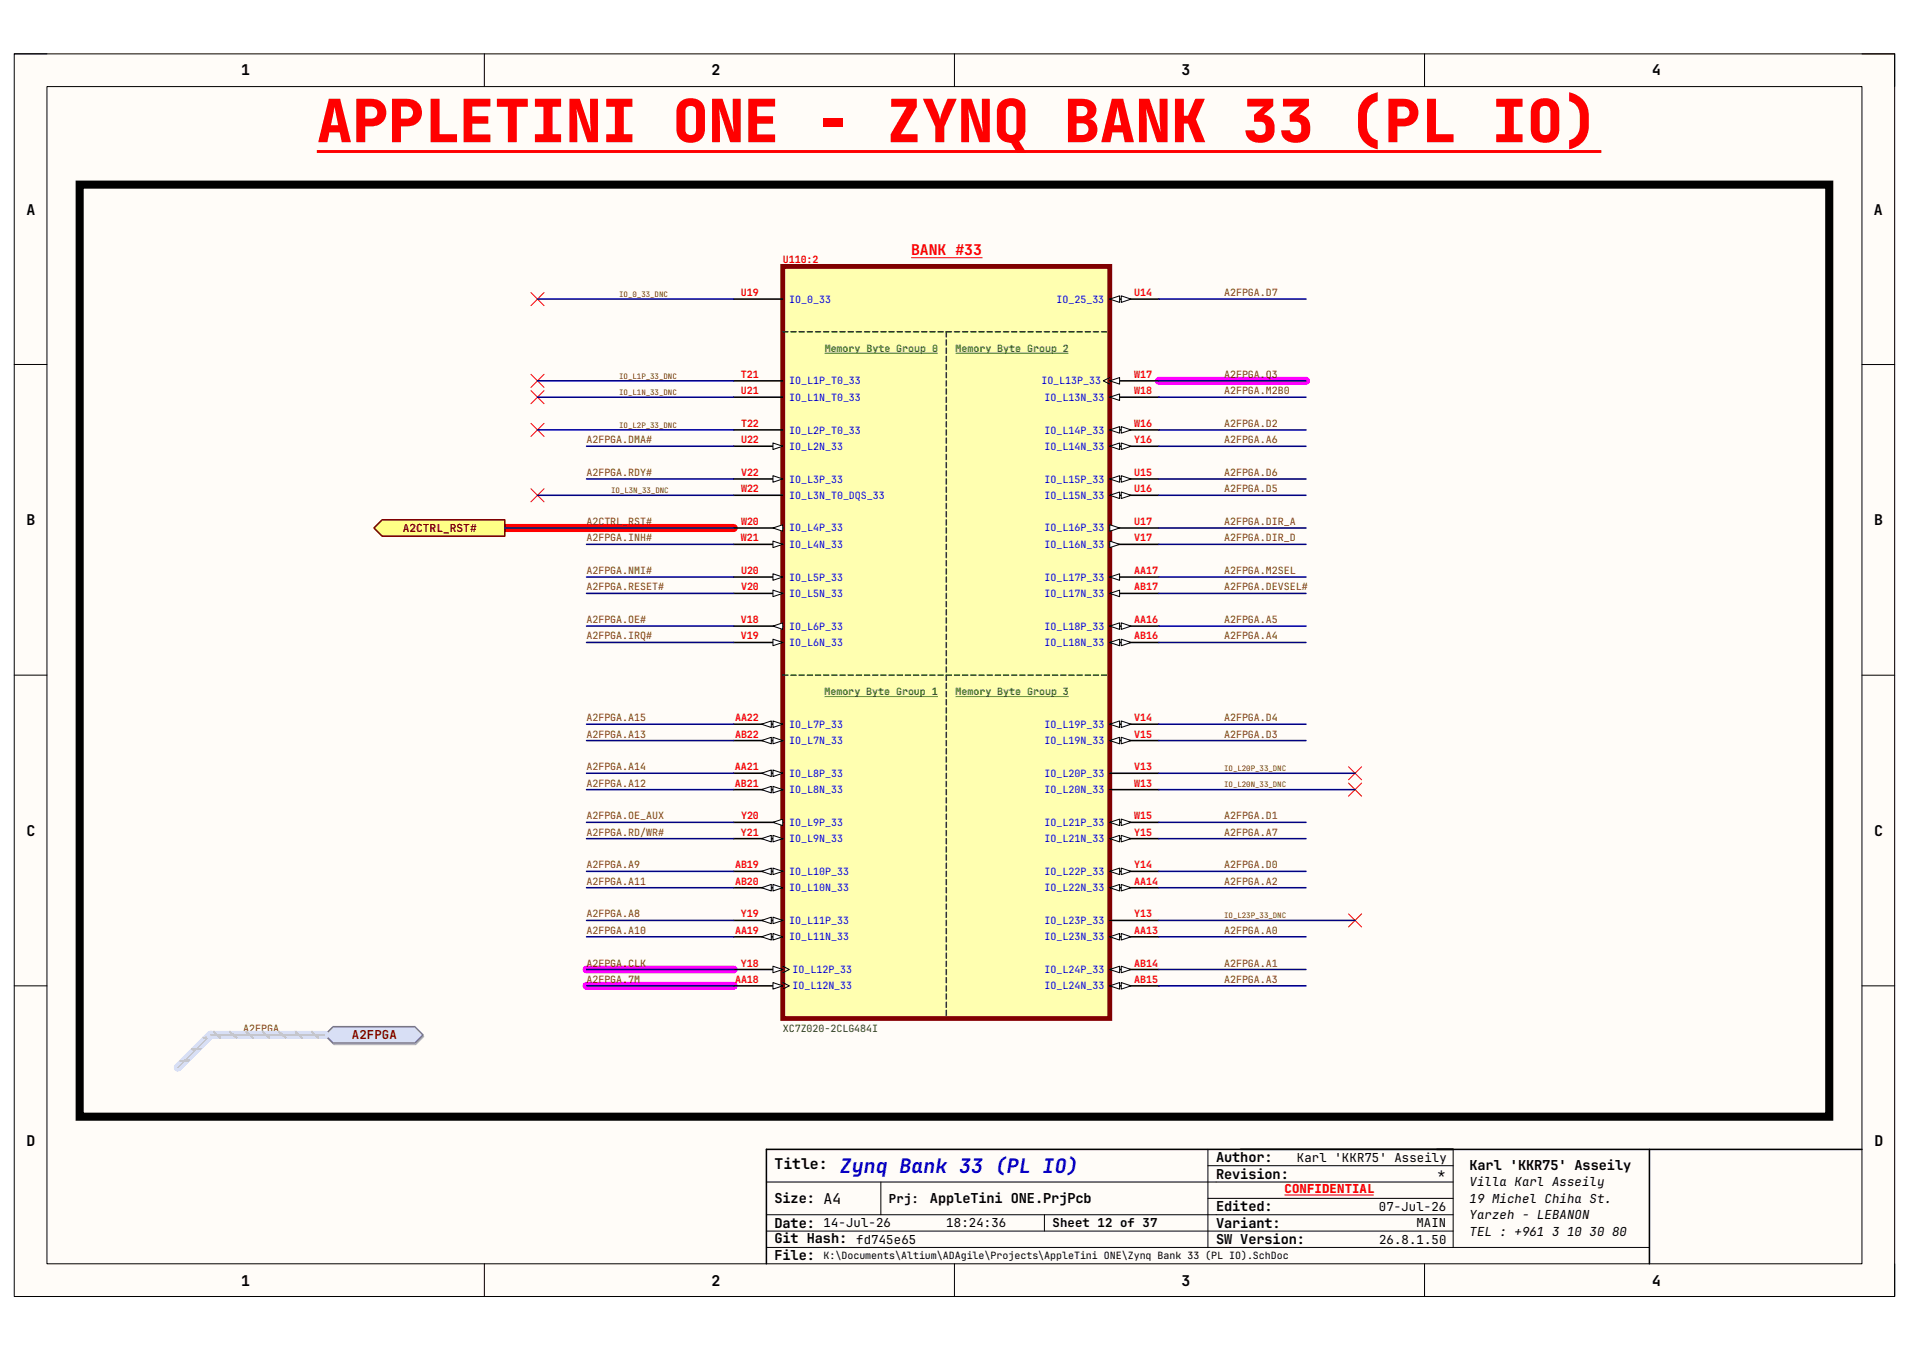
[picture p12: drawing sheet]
<svg xmlns="http://www.w3.org/2000/svg" width="420mm" height="297mm" viewBox="0 0 420 297" stroke-linecap="round" stroke-linejoin="round" font-family="sans-serif">
<path d="M3.1 11.9h413.7v273.3h-413.7z" fill-rule="evenodd" fill="#fffcf8"/>
<path d="M3.1 11.9h413.7v273.3h-413.7z" fill="none" stroke="#000" stroke-width=".22"/>
<path d="M10.3 19h399.3v259h-399.3z" fill-rule="evenodd" fill="#fffcf8"/>
<g fill="none" stroke="#000" stroke-width=".22">
<path d="M3.1 11.8h7.2M10.3 19h399.3v259h-399.3zM106.6 11.8v7.2M210 11.8v7.2M313.4 11.8v7.2M409.6 11.9h7.2v7.1M3.1 80.2h7.2M409.6 80.2h7.2M3.1 148.5h7.2M409.6 148.5h7.2M3.1 216.9h7.2M409.6 216.9h7.2"/>
<path d="M265.7 256.5h54M265.7 252.9v21.5M319.7 252.9v21.5M106.6 278v7.2M168.6 260.1h151.1M168.6 270.8h151.1M168.6 267.3h151.1M168.6 274.4h194.3M193.8 260.1v7.2M210 278v7.2M229.8 267.3v3.5M265.7 263.7h54"/>
<path d="M313.4 278v7.2M416.8 278v7.2"/>
</g>
<path d="M111.1 116.2h50.3" fill="none" stroke="#f00" stroke-width="1.8"/>
<path d="M255 83.8h32.3M129 213.3h32.4M129 216.9h32.4" fill="none" stroke="#f0f" stroke-width="1.8"/>
<path d="M316.1 252.9h93.5M319.7 252.9h-151.1v25.1M362.9 252.9v25.1" fill="none" stroke="#000" stroke-width=".34"/>
<path d="M282.6 262.9h19.6" fill="none" stroke="#f00" stroke-width=".22"/>
<path d="M69.7 33.3h282.6" fill="none" stroke="#f00" stroke-width=".64" stroke-linecap="butt"/>
<path d="M17.5 40.6h384.9v205.1h-384.9z" fill="none" stroke="#000" stroke-width="1.8"/>
<path d="M172.2 58.6h72v165.5h-72z" fill-rule="evenodd" fill="#ffffb0"/>
<path d="M172.2 58.6h72v165.5h-72z" fill="none" stroke="#800000" stroke-width="1.1"/>
<path d="M161.4 65.8h10.8M161.4 83.8h10.8M161.4 87.4h10.8M161.4 94.6h10.8M161.4 98.2h10.8" fill="none" stroke="#000" stroke-width=".34"/>
<path d="M170.1 97.5l2.1 .7-2.1 .7z" fill="#f8fcff"/>
<path d="M170.1 97.5l2.1 .7-2.1 .7z" fill="none" stroke="#000" stroke-width=".22"/>
<path d="M161.4 105.4h10.8" fill="none" stroke="#000" stroke-width=".34"/>
<path d="M170.1 104.7l2.1 .7-2.1 .7z" fill="#f8fcff"/>
<path d="M170.1 104.7l2.1 .7-2.1 .7z" fill="none" stroke="#000" stroke-width=".22"/>
<path d="M161.4 109h10.8M161.4 116.2h10.8" fill="none" stroke="#000" stroke-width=".34"/>
<path d="M170.1 116.2l2.1-.8v1.5z" fill="#f8fcff"/>
<path d="M170.1 116.2l2.1-.8v1.5z" fill="none" stroke="#000" stroke-width=".22"/>
<path d="M161.4 119.8h10.8" fill="none" stroke="#000" stroke-width=".34"/>
<path d="M170.1 119l2.1 .8-2.1 .7z" fill="#f8fcff"/>
<path d="M170.1 119l2.1 .8-2.1 .7z" fill="none" stroke="#000" stroke-width=".22"/>
<path d="M161.4 127h10.8" fill="none" stroke="#000" stroke-width=".34"/>
<path d="M170.1 126.2l2.1 .8-2.1 .7z" fill="#f8fcff"/>
<path d="M170.1 126.2l2.1 .8-2.1 .7z" fill="none" stroke="#000" stroke-width=".22"/>
<path d="M161.4 130.6h10.8" fill="none" stroke="#000" stroke-width=".34"/>
<path d="M170.1 129.8l2.1 .8-2.1 .7z" fill="#f8fcff"/>
<path d="M170.1 129.8l2.1 .8-2.1 .7z" fill="none" stroke="#000" stroke-width=".22"/>
<path d="M161.4 137.7h10.8" fill="none" stroke="#000" stroke-width=".34"/>
<path d="M170.1 137.7l2.1-.7v1.5z" fill="#f8fcff"/>
<path d="M170.1 137.7l2.1-.7v1.5z" fill="none" stroke="#000" stroke-width=".22"/>
<path d="M161.4 141.3h10.8" fill="none" stroke="#000" stroke-width=".34"/>
<path d="M170.1 140.6l2.1 .7-2.1 .8z" fill="#f8fcff"/>
<path d="M170.1 140.6l2.1 .7-2.1 .8z" fill="none" stroke="#000" stroke-width=".22"/>
<path d="M161.4 159.3h10.8" fill="none" stroke="#000" stroke-width=".34"/>
<path d="M170.1 158.6l2.1 .7-2.1 .8z" fill="#f8fcff"/>
<path d="M170.1 158.6l2.1 .7-2.1 .8z" fill="none" stroke="#000" stroke-width=".22"/>
<path d="M167.5 159.3l2.2-.7v1.5z" fill="#f8fcff"/>
<path d="M167.5 159.3l2.2-.7v1.5z" fill="none" stroke="#000" stroke-width=".22"/>
<path d="M161.4 162.9h10.8" fill="none" stroke="#000" stroke-width=".34"/>
<path d="M170.1 162.2l2.1 .7-2.1 .8z" fill="#f8fcff"/>
<path d="M170.1 162.2l2.1 .7-2.1 .8z" fill="none" stroke="#000" stroke-width=".22"/>
<path d="M167.5 162.9l2.2-.7v1.5z" fill="#f8fcff"/>
<path d="M167.5 162.9l2.2-.7v1.5z" fill="none" stroke="#000" stroke-width=".22"/>
<path d="M161.4 170.1h10.8" fill="none" stroke="#000" stroke-width=".34"/>
<path d="M170.1 169.4l2.1 .7-2.1 .7z" fill="#f8fcff"/>
<path d="M170.1 169.4l2.1 .7-2.1 .7z" fill="none" stroke="#000" stroke-width=".22"/>
<path d="M167.5 170.1l2.2-.7v1.4z" fill="#f8fcff"/>
<path d="M167.5 170.1l2.2-.7v1.4z" fill="none" stroke="#000" stroke-width=".22"/>
<path d="M161.4 173.7h10.8" fill="none" stroke="#000" stroke-width=".34"/>
<path d="M170.1 173l2.1 .7-2.1 .7z" fill="#f8fcff"/>
<path d="M170.1 173l2.1 .7-2.1 .7z" fill="none" stroke="#000" stroke-width=".22"/>
<path d="M167.5 173.7l2.2-.7v1.4z" fill="#f8fcff"/>
<path d="M167.5 173.7l2.2-.7v1.4z" fill="none" stroke="#000" stroke-width=".22"/>
<path d="M161.4 180.9h10.8" fill="none" stroke="#000" stroke-width=".34"/>
<path d="M170.1 180.9l2.1-.7v1.4z" fill="#f8fcff"/>
<path d="M170.1 180.9l2.1-.7v1.4z" fill="none" stroke="#000" stroke-width=".22"/>
<path d="M161.4 184.5h10.8" fill="none" stroke="#000" stroke-width=".34"/>
<path d="M170.1 183.8l2.1 .7-2.1 .7z" fill="#f8fcff"/>
<path d="M170.1 183.8l2.1 .7-2.1 .7z" fill="none" stroke="#000" stroke-width=".22"/>
<path d="M167.5 184.5l2.2-.7v1.4z" fill="#f8fcff"/>
<path d="M167.5 184.5l2.2-.7v1.4z" fill="none" stroke="#000" stroke-width=".22"/>
<path d="M161.4 191.7h10.8" fill="none" stroke="#000" stroke-width=".34"/>
<path d="M170.1 191l2.1 .7-2.1 .7z" fill="#f8fcff"/>
<path d="M170.1 191l2.1 .7-2.1 .7z" fill="none" stroke="#000" stroke-width=".22"/>
<path d="M167.5 191.7l2.2-.7v1.4z" fill="#f8fcff"/>
<path d="M167.5 191.7l2.2-.7v1.4z" fill="none" stroke="#000" stroke-width=".22"/>
<path d="M161.4 195.3h10.8" fill="none" stroke="#000" stroke-width=".34"/>
<path d="M170.1 194.6l2.1 .7-2.1 .7z" fill="#f8fcff"/>
<path d="M170.1 194.6l2.1 .7-2.1 .7z" fill="none" stroke="#000" stroke-width=".22"/>
<path d="M167.5 195.3l2.2-.7v1.4z" fill="#f8fcff"/>
<path d="M167.5 195.3l2.2-.7v1.4z" fill="none" stroke="#000" stroke-width=".22"/>
<path d="M161.4 202.5h10.8" fill="none" stroke="#000" stroke-width=".34"/>
<path d="M170.1 201.8l2.1 .7-2.1 .7z" fill="#f8fcff"/>
<path d="M170.1 201.8l2.1 .7-2.1 .7z" fill="none" stroke="#000" stroke-width=".22"/>
<path d="M167.5 202.5l2.2-.7v1.4z" fill="#f8fcff"/>
<path d="M167.5 202.5l2.2-.7v1.4z" fill="none" stroke="#000" stroke-width=".22"/>
<path d="M161.4 206.1h10.8" fill="none" stroke="#000" stroke-width=".34"/>
<path d="M170.1 205.4l2.1 .7-2.1 .7z" fill="#f8fcff"/>
<path d="M170.1 205.4l2.1 .7-2.1 .7z" fill="none" stroke="#000" stroke-width=".22"/>
<path d="M167.5 206.1l2.2-.7v1.4z" fill="#f8fcff"/>
<path d="M167.5 206.1l2.2-.7v1.4z" fill="none" stroke="#000" stroke-width=".22"/>
<path d="M161.4 213.3h10.8" fill="none" stroke="#000" stroke-width=".34"/>
<path d="M170.1 212.6l2.1 .7-2.1 .7z" fill="#f8fcff"/>
<path d="M170.1 212.6l2.1 .7-2.1 .7zM172.2 212.6l1.5 .7-1.5 .7" fill="none" stroke="#000" stroke-width=".22"/>
<path d="M161.4 216.9h10.8" fill="none" stroke="#000" stroke-width=".34"/>
<path d="M170.1 216.2l2.1 .7-2.1 .7z" fill="#f8fcff"/>
<path d="M170.1 216.2l2.1 .7-2.1 .7zM172.2 216.2l1.5 .7-1.5 .7" fill="none" stroke="#000" stroke-width=".22"/>
<g fill="none" stroke="#274e13" stroke-width=".34">
<path d="M208.2 73v1.1M208.2 74.8v1.1M208.2 76.6v1.1M208.2 78.4v1.1M208.2 80.2v1.1M208.2 82v1.1M208.2 83.8v1.1M208.2 85.6v1.1M208.2 87.4v1.1M208.2 89.2v1.1M208.2 91v1.1M208.2 92.8v1.1"/>
<path d="M208.2 94.6v1.1M208.2 96.4v1.1M208.2 98.2v1.1M208.2 100v1.1M208.2 101.8v1.1M208.2 103.6v1.1M208.2 105.4v1.1M208.2 107.2v1.1M208.2 109v1.1M208.2 110.8v1.1M208.2 112.6v1.1M208.2 114.4v1.1"/>
<path d="M208.2 116.2v1.1M208.2 118v1.1M208.2 119.8v1.1M208.2 121.6v1.1M208.2 123.4v1.1M208.2 125.2v1.1M208.2 127v1.1M208.2 128.8v1.1M208.2 130.6v1.1M208.2 132.4v1.1M208.2 134.2v1.1M208.2 136v1.1"/>
<path d="M208.2 137.8v1.1M208.2 139.6v1.1M172.2 148.5h1.1M174 148.5h1.1M175.8 148.5h1.1M177.6 148.5h1.1M179.4 148.5h1.1M181.2 148.5h1.1M183 148.5h1.1M184.8 148.5h1.1M186.6 148.5h1.1M188.4 148.5h1.1"/>
<path d="M190.2 148.5h1.1M192 148.5h1.1M193.8 148.5h1.1M195.6 148.5h1.1M197.4 148.5h1.1M199.2 148.5h1.1M201 148.5h1.1M202.8 148.5h1.1M204.6 148.5h1.1M206.4 148.5h1.1M208.2 141.4v1.1M208.2 143.2v1.1"/>
<path d="M208.2 144.9v1.2M208.2 146.7v1.2M208.2 150.3v1.2M208.2 152.1v1.2M208.2 153.9v1.2M208.2 155.7v1.2M208.2 157.5v1.2M208.2 159.3v1.2M209.3 148.5h-1.1v1.2M210 148.5h1.1M211.8 148.5h1.1M213.6 148.5h1.1"/>
<path d="M215.4 148.5h1.1M217.2 148.5h1.1M219 148.5h1.1M220.8 148.5h1.1M222.6 148.5h1.1M224.4 148.5h1.1M226.2 148.5h1.1M228 148.5h1.1M229.8 148.5h1.1M231.6 148.5h1.1M233.4 148.5h1.1M235.2 148.5h1.1"/>
<path d="M237 148.5h1.1M238.8 148.5h1.1M240.6 148.5h1.1M242.4 148.5h1.1M208.2 161.1v1.2M208.2 162.9v1.2M208.2 164.7v1.2M208.2 166.5v1.2M208.2 168.3v1.1M208.2 170.1v1.1M208.2 171.9v1.1M208.2 173.7v1.1"/>
<path d="M208.2 175.5v1.1M208.2 177.3v1.1M208.2 179.1v1.1M208.2 180.9v1.1M208.2 182.7v1.1M208.2 184.5v1.1M208.2 186.3v1.1M208.2 188.1v1.1M208.2 189.9v1.1M208.2 191.7v1.1M208.2 193.5v1.1M208.2 195.3v1.1"/>
<path d="M208.2 197.1v1.1M208.2 198.9v1.1M208.2 200.7v1.1M208.2 202.5v1.1M208.2 204.3v1.1M208.2 206.1v1.1M208.2 207.9v1.1M208.2 209.7v1.1M208.2 211.5v1.1M208.2 213.3v1.1M208.2 215.1v1.1M208.2 216.9v1.1"/>
<path d="M208.2 218.7v1.1M208.2 220.5v1.1M208.2 222.3v1.1"/>
</g>
<path d="M244.2 83.8h10.8" fill="none" stroke="#000" stroke-width=".34"/>
<path d="M244.2 83.8l2.1-.7v1.4z" fill="#f8fcff"/>
<path d="M244.2 83.8l2.1-.7v1.4zM244.2 83.1l-1.5 .7 1.5 .7" fill="none" stroke="#000" stroke-width=".22"/>
<path d="M244.2 87.4h10.8" fill="none" stroke="#000" stroke-width=".34"/>
<path d="M244.2 87.4l2.1-.7v1.4z" fill="#f8fcff"/>
<path d="M244.2 87.4l2.1-.7v1.4z" fill="none" stroke="#000" stroke-width=".22"/>
<path d="M244.2 94.6h10.8" fill="none" stroke="#000" stroke-width=".34"/>
<path d="M244.2 94.6l2.1-.7v1.4z" fill="#f8fcff"/>
<path d="M244.2 94.6l2.1-.7v1.4z" fill="none" stroke="#000" stroke-width=".22"/>
<path d="M246.7 93.9l2.1 .7-2.1 .7z" fill="#f8fcff"/>
<path d="M246.7 93.9l2.1 .7-2.1 .7z" fill="none" stroke="#000" stroke-width=".22"/>
<path d="M244.2 98.2h10.8" fill="none" stroke="#000" stroke-width=".34"/>
<path d="M244.2 98.2l2.1-.7v1.4z" fill="#f8fcff"/>
<path d="M244.2 98.2l2.1-.7v1.4z" fill="none" stroke="#000" stroke-width=".22"/>
<path d="M246.7 97.5l2.1 .7-2.1 .7z" fill="#f8fcff"/>
<path d="M246.7 97.5l2.1 .7-2.1 .7z" fill="none" stroke="#000" stroke-width=".22"/>
<path d="M244.2 105.4h10.8" fill="none" stroke="#000" stroke-width=".34"/>
<path d="M244.2 105.4l2.1-.7v1.4z" fill="#f8fcff"/>
<path d="M244.2 105.4l2.1-.7v1.4z" fill="none" stroke="#000" stroke-width=".22"/>
<path d="M246.7 104.7l2.1 .7-2.1 .7z" fill="#f8fcff"/>
<path d="M246.7 104.7l2.1 .7-2.1 .7z" fill="none" stroke="#000" stroke-width=".22"/>
<path d="M244.2 109h10.8" fill="none" stroke="#000" stroke-width=".34"/>
<path d="M244.2 109l2.1-.8v1.5z" fill="#f8fcff"/>
<path d="M244.2 109l2.1-.8v1.5z" fill="none" stroke="#000" stroke-width=".22"/>
<path d="M246.7 108.2l2.1 .8-2.1 .7z" fill="#f8fcff"/>
<path d="M246.7 108.2l2.1 .8-2.1 .7z" fill="none" stroke="#000" stroke-width=".22"/>
<path d="M181.4 77.7h24.9M210.2 77.7h24.9M181.4 153.3h24.9M210.2 153.3h24.9" fill="none" stroke="#38761d" stroke-width=".22"/>
<path d="M200.5 56.7h15.7" fill="none" stroke="#f00" stroke-width=".22"/>
<path d="M244.2 116.2h10.8" fill="none" stroke="#000" stroke-width=".34"/>
<path d="M244.2 115.4l2.1 .8-2.1 .7z" fill="#f8fcff"/>
<path d="M244.2 115.4l2.1 .8-2.1 .7z" fill="none" stroke="#000" stroke-width=".22"/>
<path d="M244.2 119.8h10.8" fill="none" stroke="#000" stroke-width=".34"/>
<path d="M244.2 119l2.1 .8-2.1 .7z" fill="#f8fcff"/>
<path d="M244.2 119l2.1 .8-2.1 .7z" fill="none" stroke="#000" stroke-width=".22"/>
<path d="M244.2 127h10.8" fill="none" stroke="#000" stroke-width=".34"/>
<path d="M244.2 127l2.1-.8v1.5z" fill="#f8fcff"/>
<path d="M244.2 127l2.1-.8v1.5z" fill="none" stroke="#000" stroke-width=".22"/>
<path d="M244.2 130.6h10.8" fill="none" stroke="#000" stroke-width=".34"/>
<path d="M244.2 130.6l2.1-.8v1.5z" fill="#f8fcff"/>
<path d="M244.2 130.6l2.1-.8v1.5z" fill="none" stroke="#000" stroke-width=".22"/>
<path d="M244.2 137.8h10.8" fill="none" stroke="#000" stroke-width=".34"/>
<path d="M244.2 137.8l2.1-.8v1.5z" fill="#f8fcff"/>
<path d="M244.2 137.8l2.1-.8v1.5z" fill="none" stroke="#000" stroke-width=".22"/>
<path d="M246.7 137l2.1 .8-2.1 .7z" fill="#f8fcff"/>
<path d="M246.7 137l2.1 .8-2.1 .7z" fill="none" stroke="#000" stroke-width=".22"/>
<path d="M244.2 141.4h10.8" fill="none" stroke="#000" stroke-width=".34"/>
<path d="M244.2 141.4l2.1-.8v1.5z" fill="#f8fcff"/>
<path d="M244.2 141.4l2.1-.8v1.5z" fill="none" stroke="#000" stroke-width=".22"/>
<path d="M246.7 140.6l2.1 .8-2.1 .7z" fill="#f8fcff"/>
<path d="M246.7 140.6l2.1 .8-2.1 .7z" fill="none" stroke="#000" stroke-width=".22"/>
<g fill="none" stroke="#274e13" stroke-width=".34">
<path d="M172.2 73h1.1M174 73h1.1M175.8 73h1.1M177.6 73h1.1M179.4 73h1.1M181.2 73h1.1M183 73h1.1M184.8 73h1.1M186.6 73h1.1M188.4 73h1.1M190.2 73h1.1M192 73h1.1"/>
<path d="M193.8 73h1.1M195.6 73h1.1M197.4 73h1.1M199.2 73h1.1M201 73h1.1M202.8 73h1.1M204.6 73h1.1M206.4 73h1.1M208.2 73h1.1M210 73h1.1M211.8 73h1.1M213.6 73h1.1"/>
<path d="M215.4 73h1.1M217.2 73h1.1M219 73h1.1M220.8 73h1.1M222.6 73h1.1M224.4 73h1.1M226.2 73h1.1M228 73h1.1M229.8 73h1.1M231.6 73h1.1M233.4 73h1.1M235.2 73h1.1"/>
<path d="M237 73h1.1M238.8 73h1.1M240.6 73h1.1M242.4 73h1.1"/>
</g>
<path d="M244.2 65.8h10.8" fill="none" stroke="#000" stroke-width=".34"/>
<path d="M244.2 65.8l2.1-.7v1.4z" fill="#f8fcff"/>
<path d="M244.2 65.8l2.1-.7v1.4z" fill="none" stroke="#000" stroke-width=".22"/>
<path d="M246.7 65.1l2.1 .7-2.1 .7z" fill="#f8fcff"/>
<path d="M246.7 65.1l2.1 .7-2.1 .7z" fill="none" stroke="#000" stroke-width=".22"/>
<path d="M244.2 159.3h10.8" fill="none" stroke="#000" stroke-width=".34"/>
<path d="M244.2 159.3l2.1-.7v1.5z" fill="#f8fcff"/>
<path d="M244.2 159.3l2.1-.7v1.5z" fill="none" stroke="#000" stroke-width=".22"/>
<path d="M246.7 158.6l2.1 .7-2.1 .8z" fill="#f8fcff"/>
<path d="M246.7 158.6l2.1 .7-2.1 .8z" fill="none" stroke="#000" stroke-width=".22"/>
<path d="M244.2 162.9h10.8" fill="none" stroke="#000" stroke-width=".34"/>
<path d="M244.2 162.9l2.1-.7v1.5z" fill="#f8fcff"/>
<path d="M244.2 162.9l2.1-.7v1.5z" fill="none" stroke="#000" stroke-width=".22"/>
<path d="M246.7 162.2l2.1 .7-2.1 .8z" fill="#f8fcff"/>
<path d="M246.7 162.2l2.1 .7-2.1 .8z" fill="none" stroke="#000" stroke-width=".22"/>
<path d="M244.2 170.1h10.8M244.2 173.7h10.8M244.2 180.9h10.8" fill="none" stroke="#000" stroke-width=".34"/>
<path d="M244.2 180.9l2.1-.7v1.4z" fill="#f8fcff"/>
<path d="M244.2 180.9l2.1-.7v1.4z" fill="none" stroke="#000" stroke-width=".22"/>
<path d="M246.7 180.2l2.1 .7-2.1 .7z" fill="#f8fcff"/>
<path d="M246.7 180.2l2.1 .7-2.1 .7z" fill="none" stroke="#000" stroke-width=".22"/>
<path d="M244.2 184.5h10.8" fill="none" stroke="#000" stroke-width=".34"/>
<path d="M244.2 184.5l2.1-.7v1.4z" fill="#f8fcff"/>
<path d="M244.2 184.5l2.1-.7v1.4z" fill="none" stroke="#000" stroke-width=".22"/>
<path d="M246.7 183.8l2.1 .7-2.1 .7z" fill="#f8fcff"/>
<path d="M246.7 183.8l2.1 .7-2.1 .7z" fill="none" stroke="#000" stroke-width=".22"/>
<path d="M244.2 191.7h10.8" fill="none" stroke="#000" stroke-width=".34"/>
<path d="M244.2 191.7l2.1-.7v1.4z" fill="#f8fcff"/>
<path d="M244.2 191.7l2.1-.7v1.4z" fill="none" stroke="#000" stroke-width=".22"/>
<path d="M246.7 191l2.1 .7-2.1 .7z" fill="#f8fcff"/>
<path d="M246.7 191l2.1 .7-2.1 .7z" fill="none" stroke="#000" stroke-width=".22"/>
<path d="M244.2 195.3h10.8" fill="none" stroke="#000" stroke-width=".34"/>
<path d="M244.2 195.3l2.1-.7v1.4z" fill="#f8fcff"/>
<path d="M244.2 195.3l2.1-.7v1.4z" fill="none" stroke="#000" stroke-width=".22"/>
<path d="M246.7 194.6l2.1 .7-2.1 .7z" fill="#f8fcff"/>
<path d="M246.7 194.6l2.1 .7-2.1 .7z" fill="none" stroke="#000" stroke-width=".22"/>
<path d="M244.2 202.5h10.8M244.2 206.1h10.8" fill="none" stroke="#000" stroke-width=".34"/>
<path d="M244.2 206.1l2.1-.7v1.4z" fill="#f8fcff"/>
<path d="M244.2 206.1l2.1-.7v1.4z" fill="none" stroke="#000" stroke-width=".22"/>
<path d="M246.7 205.4l2.1 .7-2.1 .7z" fill="#f8fcff"/>
<path d="M246.7 205.4l2.1 .7-2.1 .7z" fill="none" stroke="#000" stroke-width=".22"/>
<path d="M244.2 213.3h10.8" fill="none" stroke="#000" stroke-width=".34"/>
<path d="M244.2 213.3l2.1-.7v1.4z" fill="#f8fcff"/>
<path d="M244.2 213.3l2.1-.7v1.4z" fill="none" stroke="#000" stroke-width=".22"/>
<path d="M246.7 212.6l2.1 .7-2.1 .7z" fill="#f8fcff"/>
<path d="M246.7 212.6l2.1 .7-2.1 .7z" fill="none" stroke="#000" stroke-width=".22"/>
<path d="M244.2 216.9h10.8" fill="none" stroke="#000" stroke-width=".34"/>
<path d="M244.2 216.9l2.1-.7v1.4z" fill="#f8fcff"/>
<path d="M244.2 216.9l2.1-.7v1.4z" fill="none" stroke="#000" stroke-width=".22"/>
<path d="M246.7 216.2l2.1 .7-2.1 .7z" fill="#f8fcff"/>
<path d="M246.7 216.2l2.1 .7-2.1 .7z" fill="none" stroke="#000" stroke-width=".22"/>
<path d="M71.7 228l1.8-1.8h18l1.7 1.8-1.7 1.8h-18z" fill-rule="evenodd" fill="#bac0ca"/>
<path d="M71.7 228l1.8-1.8h18l1.7 1.8-1.7 1.8h-18z" fill="none" stroke="#a6acb6" stroke-width=".22"/>
<path d="M73.3 225.9h18l1.8 1.8-1.8 1.8h-18l-1.8-1.8z" fill-rule="evenodd" fill="#d5e4ff"/>
<path d="M73.3 225.9h18l1.8 1.8-1.8 1.8h-18l-1.8-1.8z" fill="none" stroke="#71809b" stroke-width=".34"/>
<g fill="none" stroke="#f00" stroke-width=".22">
<path d="M116.8 64.4l2.9 2.8M119.7 64.4l-2.9 2.8M116.8 85.9l2.9 2.9M116.8 82.3l2.9 2.9M116.8 93.1l2.9 2.9M119.7 85.9l-2.9 2.9M119.7 82.3l-2.9 2.9M119.7 93.1l-2.9 2.9M116.8 107.5l2.9 2.9M119.7 107.5l-2.9 2.9M296.7 168.7l2.9 2.9M296.7 172.3l2.9 2.9"/>
<path d="M299.6 168.7l-2.9 2.9M299.6 172.3l-2.9 2.9M296.7 201.1l2.9 2.8M299.6 201.1l-2.9 2.8"/>
</g>
<path d="M82.3 116.2l1.8-1.8h27v3.6h-27z" fill-rule="evenodd" fill="#ffff80"/>
<path d="M82.3 116.2l1.8-1.8h27v3.6h-27z" fill="none" stroke="#800000" stroke-width=".34"/>
<g fill="none" stroke="#000080" stroke-width=".34">
<path d="M118.2 65.8h43.2M255 65.8h32.3M118.2 83.8h43.2M118.2 87.4h43.2M118.2 94.6h43.2M129 98.2h32.4M255 83.8h32.3M255 87.4h32.3M255 94.6h32.3M255 98.2h32.3M111.1 116.2h50.3M118.2 109h43.2"/>
<path d="M129 105.4h32.4M129 119.8h32.4M255 105.4h32.3M255 109h32.3M255 116.2h32.3M255 119.8h32.3M129 127h32.4M129 130.6h32.4M129 137.7h32.4M255 127h32.3M255 130.6h32.3M255 137.8h32.3"/>
<path d="M129 141.3h32.4M129 159.3h32.4M255 141.4h32.3M255 159.3h32.3M129 162.9h32.4M129 170.1h32.4M129 173.7h32.4M255 162.9h32.3M255 170.1h43.1M255 173.7h43.1M129 184.5h32.4M129 191.7h32.4"/>
<path d="M129 195.3h32.4M129 180.9h32.4M255 184.5h32.3M255 191.7h32.3M255 195.3h32.3M255 180.9h32.3M129 202.5h32.4M129 206.1h32.4M129 213.3h32.4M129 216.9h32.4M255 202.5h43.1M255 206.1h32.3"/>
<path d="M255 213.3h32.3M255 216.9h32.3"/>
</g>
<path d="M71.5 227.7h-25.2l-7.2 7.2" fill="none" stroke="#cbdaff" stroke-width="1.8"/>
<path d="M41.6 233.3l-1.9 .1M44.1 230.7l-1.9 .2M46.7 228.2l-1.9 .1M47 227.1l1.5 1.2M50.6 227.1l1.5 1.2M54.2 227.1l1.5 1.2M57.8 227.1l1.5 1.2M61.4 227.1l1.5 1.2M65 227.1l1.5 1.2M68.6 227.1l1.5 1.2" fill="none" stroke="#adbce7" stroke-width=".55"/>
<path d="M71.5 227.7h-25.2l-7.2 7.2" fill="none" stroke="#adbce7" stroke-width=".34"/>
<text font-size="13.1" fill="#f00" x="69.7" y="31.3">APPLETINI ONE - ZYNQ BANK 33 (PL IO)</text>
<text font-size="4.4" fill="#00f" x="184.8" y="258">Zynq Bank 33 (PL IO)</text>
<g font-size="3.3">
<text x="53" y="16.6">1</text>
<text x="156.5" y="16.6">2</text>
<text x="260" y="16.6">3</text>
<text x="363.5" y="16.6">4</text>
<text x="5.8" y="47.2">A</text>
<text x="412.3" y="47.2">A</text>
<text x="5.8" y="115.5">B</text>
<text x="412.3" y="115.5">B</text>
<text x="5.8" y="183.9">C</text>
<text x="412.3" y="183.9">C</text>
<text x="5.8" y="252.2">D</text>
<text x="170.4" y="257.3">Title:</text>
<text x="412.4" y="252.2">D</text>
<text x="53" y="282.8">1</text>
<text x="156.5" y="282.8">2</text>
<text x="260" y="282.8">3</text>
<text x="363.5" y="282.8">4</text>
</g>
<text font-size="3.3" fill="#f00" x="200.4" y="56.2">BANK #33</text>
<g font-size="3">
<text x="267.5" y="255.7">Author:</text>
<text x="323.3" y="257.3">Karl 'KKR75' Asseily</text>
<text x="267.5" y="259.3">Revision:</text>
<text x="170.4" y="264.7">Size: A4</text>
<text x="204.6" y="264.7">AppleTini ONE.PrjPcb</text>
<text x="267.5" y="266.5">Edited:</text>
<text x="170.4" y="270.1">Date: 14-Jul-26</text>
<text x="170.4" y="273.6">Git Hash:</text>
<text x="267.5" y="273.7">SW Version:</text>
<text x="267.5" y="270.1">Variant:</text>
<text x="170.4" y="277.2">File:</text>
</g>
<text font-size="2.7" fill="#800000" x="77.4" y="228.6">A2FPGA</text>
<g font-size="2.7">
<text x="285.3" y="255.7">Karl 'KKR75' Asseily</text>
<text x="316.4" y="259.2">*</text>
<text x="323.3" y="261">Villa Karl Asseily</text>
<text x="195.6" y="264.6">Prj:</text>
<text x="303.4" y="266.4">07-Jul-26</text>
<text x="323.3" y="264.6">19 Michel Chiha St.</text>
<text x="323.3" y="268.2">Yarzeh - LEBANON</text>
<text x="188.4" y="273.6">fd745e65</text>
<text x="208.2" y="270">18:24:36</text>
<text x="231.6" y="270">Sheet 12 of 37</text>
<text x="303.4" y="273.6">26.8.1.50</text>
<text x="311.6" y="270">MAIN</text>
<text x="323.3" y="271.8">TEL : +961 3 10 30 80</text>
</g>
<text font-size="2.7" fill="#f00" x="282.6" y="262.5">CONFIDENTIAL</text>
<text font-size="2.5" fill="#800000" x="88.6" y="117.1">A2CTRL_RST#</text>
<g font-size="2.2" fill="#f00">
<text x="172.2" y="58">U110:2</text>
<text x="163" y="65.2">U19</text>
<text x="249.6" y="65.2">U14</text>
<text x="163" y="83.1">T21</text>
<text x="249.6" y="83.1">W17</text>
<text x="163" y="86.7">U21</text>
<text x="249.6" y="86.7">W18</text>
<text x="163" y="93.9">T22</text>
<text x="249.6" y="93.9">W16</text>
<text x="163" y="97.5">U22</text>
<text x="249.6" y="97.5">Y16</text>
<text x="163" y="104.7">V22</text>
<text x="249.6" y="104.7">U15</text>
<text x="163" y="108.3">W22</text>
<text x="249.6" y="108.3">U16</text>
<text x="163" y="119.1">W21</text>
<text x="163" y="115.5">W20</text>
<text x="249.6" y="115.5">U17</text>
<text x="249.6" y="119.1">V17</text>
<text x="163" y="126.3">U20</text>
<text x="163" y="129.9">V20</text>
<text x="249.6" y="126.3">AA17</text>
<text x="249.6" y="129.9">AB17</text>
<text x="163" y="137.1">V18</text>
<text x="249.6" y="137.1">AA16</text>
<text x="163" y="140.7">V19</text>
<text x="249.6" y="140.7">AB16</text>
<text x="161.7" y="158.7">AA22</text>
<text x="249.6" y="158.7">V14</text>
<text x="161.7" y="162.3">AB22</text>
<text x="249.6" y="162.3">V15</text>
<text x="161.7" y="169.5">AA21</text>
<text x="161.7" y="173.1">AB21</text>
<text x="249.6" y="169.5">V13</text>
<text x="249.6" y="173.1">W13</text>
<text x="163" y="183.9">Y21</text>
<text x="163" y="180.3">Y20</text>
<text x="249.6" y="180.3">W15</text>
<text x="249.6" y="183.9">Y15</text>
<text x="161.7" y="191.1">AB19</text>
<text x="249.6" y="191.1">Y14</text>
<text x="161.7" y="194.6">AB20</text>
<text x="249.6" y="194.6">AA14</text>
<text x="163" y="201.8">Y19</text>
<text x="249.6" y="201.8">Y13</text>
<text x="161.7" y="205.4">AA19</text>
<text x="249.6" y="205.4">AA13</text>
<text x="163" y="212.6">Y18</text>
<text x="249.6" y="212.6">AB14</text>
<text x="161.7" y="216.2">AA18</text>
<text x="249.6" y="216.2">AB15</text>
</g>
<g font-size="2.2" fill="#783f04">
<text x="269.3" y="65.2">A2FPGA.D7</text>
<text x="269.3" y="83.1">A2FPGA.Q3</text>
<text x="269.3" y="86.7">A2FPGA.M2B0</text>
<text x="269.3" y="93.9">A2FPGA.D2</text>
<text x="129" y="97.5">A2FPGA.DMA#</text>
<text x="269.3" y="97.5">A2FPGA.A6</text>
<text x="129" y="104.7">A2FPGA.RDY#</text>
<text x="269.3" y="104.7">A2FPGA.D6</text>
<text x="269.3" y="108.3">A2FPGA.D5</text>
<text x="129" y="119.1">A2FPGA.INH#</text>
<text x="129" y="115.5">A2CTRL_RST#</text>
<text x="269.3" y="119.1">A2FPGA.DIR_D</text>
<text x="269.3" y="115.5">A2FPGA.DIR_A</text>
<text x="129" y="129.9">A2FPGA.RESET#</text>
<text x="129" y="126.3">A2FPGA.NMI#</text>
<text x="269.3" y="129.9">A2FPGA.DEVSEL#</text>
<text x="269.3" y="126.3">A2FPGA.M2SEL</text>
<text x="129" y="137.1">A2FPGA.OE#</text>
<text x="269.3" y="137.1">A2FPGA.A5</text>
<text x="129" y="140.7">A2FPGA.IRQ#</text>
<text x="269.3" y="140.7">A2FPGA.A4</text>
<text x="129" y="158.7">A2FPGA.A15</text>
<text x="269.3" y="158.7">A2FPGA.D4</text>
<text x="129" y="162.3">A2FPGA.A13</text>
<text x="269.3" y="162.3">A2FPGA.D3</text>
<text x="129" y="173.1">A2FPGA.A12</text>
<text x="129" y="169.5">A2FPGA.A14</text>
<text x="129" y="180.3">A2FPGA.OE_AUX</text>
<text x="129" y="183.9">A2FPGA.RD/WR#</text>
<text x="269.3" y="180.3">A2FPGA.D1</text>
<text x="269.3" y="183.9">A2FPGA.A7</text>
<text x="129" y="191.1">A2FPGA.A9</text>
<text x="269.3" y="191.1">A2FPGA.D0</text>
<text x="129" y="194.6">A2FPGA.A11</text>
<text x="269.3" y="194.6">A2FPGA.A2</text>
<text x="129" y="201.8">A2FPGA.A8</text>
<text x="129" y="205.4">A2FPGA.A10</text>
<text x="269.3" y="205.4">A2FPGA.A0</text>
<text x="129" y="212.6">A2FPGA.CLK</text>
<text x="269.3" y="212.6">A2FPGA.A1</text>
<text x="129" y="216.2">A2FPGA.7M</text>
<text x="269.3" y="216.2">A2FPGA.A3</text>
<text x="53.5" y="227">A2FPGA</text>
</g>
<g font-size="2.2" fill="#00f">
<text x="173.7" y="66.6">IO_0_33</text>
<text x="232.5" y="66.6">IO_25_33</text>
<text x="173.7" y="84.6">IO_L1P_T0_33</text>
<text x="173.7" y="88.2">IO_L1N_T0_33</text>
<text x="229.1" y="84.6">IO_L13P_33</text>
<text x="229.8" y="88.2">IO_L13N_33</text>
<text x="173.7" y="95.4">IO_L2P_T0_33</text>
<text x="229.8" y="95.4">IO_L14P_33</text>
<text x="173.7" y="99">IO_L2N_33</text>
<text x="229.8" y="99">IO_L14N_33</text>
<text x="173.7" y="106.2">IO_L3P_33</text>
<text x="229.8" y="106.2">IO_L15P_33</text>
<text x="173.7" y="109.8">IO_L3N_T0_DQS_33</text>
<text x="229.8" y="109.8">IO_L15N_33</text>
<text x="173.7" y="116.9">IO_L4P_33</text>
<text x="229.8" y="116.9">IO_L16P_33</text>
<text x="173.7" y="120.5">IO_L4N_33</text>
<text x="229.8" y="120.5">IO_L16N_33</text>
<text x="173.7" y="127.7">IO_L5P_33</text>
<text x="173.7" y="131.3">IO_L5N_33</text>
<text x="229.8" y="127.7">IO_L17P_33</text>
<text x="229.8" y="131.3">IO_L17N_33</text>
<text x="173.7" y="138.5">IO_L6P_33</text>
<text x="173.7" y="142.1">IO_L6N_33</text>
<text x="229.8" y="138.5">IO_L18P_33</text>
<text x="229.8" y="142.1">IO_L18N_33</text>
<text x="173.7" y="160.1">IO_L7P_33</text>
<text x="229.8" y="160.1">IO_L19P_33</text>
<text x="173.7" y="163.7">IO_L7N_33</text>
<text x="229.8" y="163.7">IO_L19N_33</text>
<text x="173.7" y="170.9">IO_L8P_33</text>
<text x="229.8" y="170.9">IO_L20P_33</text>
<text x="173.7" y="174.5">IO_L8N_33</text>
<text x="229.8" y="174.5">IO_L20N_33</text>
<text x="173.7" y="181.7">IO_L9P_33</text>
<text x="173.7" y="185.3">IO_L9N_33</text>
<text x="229.8" y="181.7">IO_L21P_33</text>
<text x="229.8" y="185.3">IO_L21N_33</text>
<text x="173.7" y="192.5">IO_L10P_33</text>
<text x="173.7" y="196.1">IO_L10N_33</text>
<text x="229.8" y="192.5">IO_L22P_33</text>
<text x="229.8" y="196.1">IO_L22N_33</text>
<text x="173.7" y="203.3">IO_L11P_33</text>
<text x="229.8" y="203.3">IO_L23P_33</text>
<text x="173.7" y="206.9">IO_L11N_33</text>
<text x="229.8" y="206.9">IO_L23N_33</text>
<text x="174.4" y="214.1">IO_L12P_33</text>
<text x="229.8" y="214.1">IO_L24P_33</text>
<text x="174.4" y="217.7">IO_L12N_33</text>
<text x="229.8" y="217.7">IO_L24N_33</text>
</g>
<g font-size="2.2" fill="#38761d">
<text x="181.4" y="77.4">Memory Byte Group 0</text>
<text x="210.2" y="77.4">Memory Byte Group 2</text>
<text x="181.4" y="152.9">Memory Byte Group 1</text>
<text x="210.2" y="152.9">Memory Byte Group 3</text>
</g>
<text font-size="2.2" fill="#274e13" x="172.2" y="227">XC7Z020-2CLG484I</text>
<text font-size="2.2" x="181.2" y="277">K:\Documents\Altium\ADAgile\Projects\AppleTini ONE\Zynq Bank 33 (PL IO).SchDoc</text>
<g font-size="1.7" fill="#783f04">
<text x="136.2" y="65.3">IO_0_33_DNC</text>
<text x="136.2" y="83.3">IO_L1P_33_DNC</text>
<text x="136.2" y="86.9">IO_L1N_33_DNC</text>
<text x="136.2" y="94.1">IO_L2P_33_DNC</text>
<text x="134.5" y="108.5">IO_L3N_33_DNC</text>
<text x="269.3" y="169.6">IO_L20P_33_DNC</text>
<text x="269.3" y="173.2">IO_L20N_33_DNC</text>
<text x="269.3" y="202">IO_L23P_33_DNC</text>
</g>
</svg>
